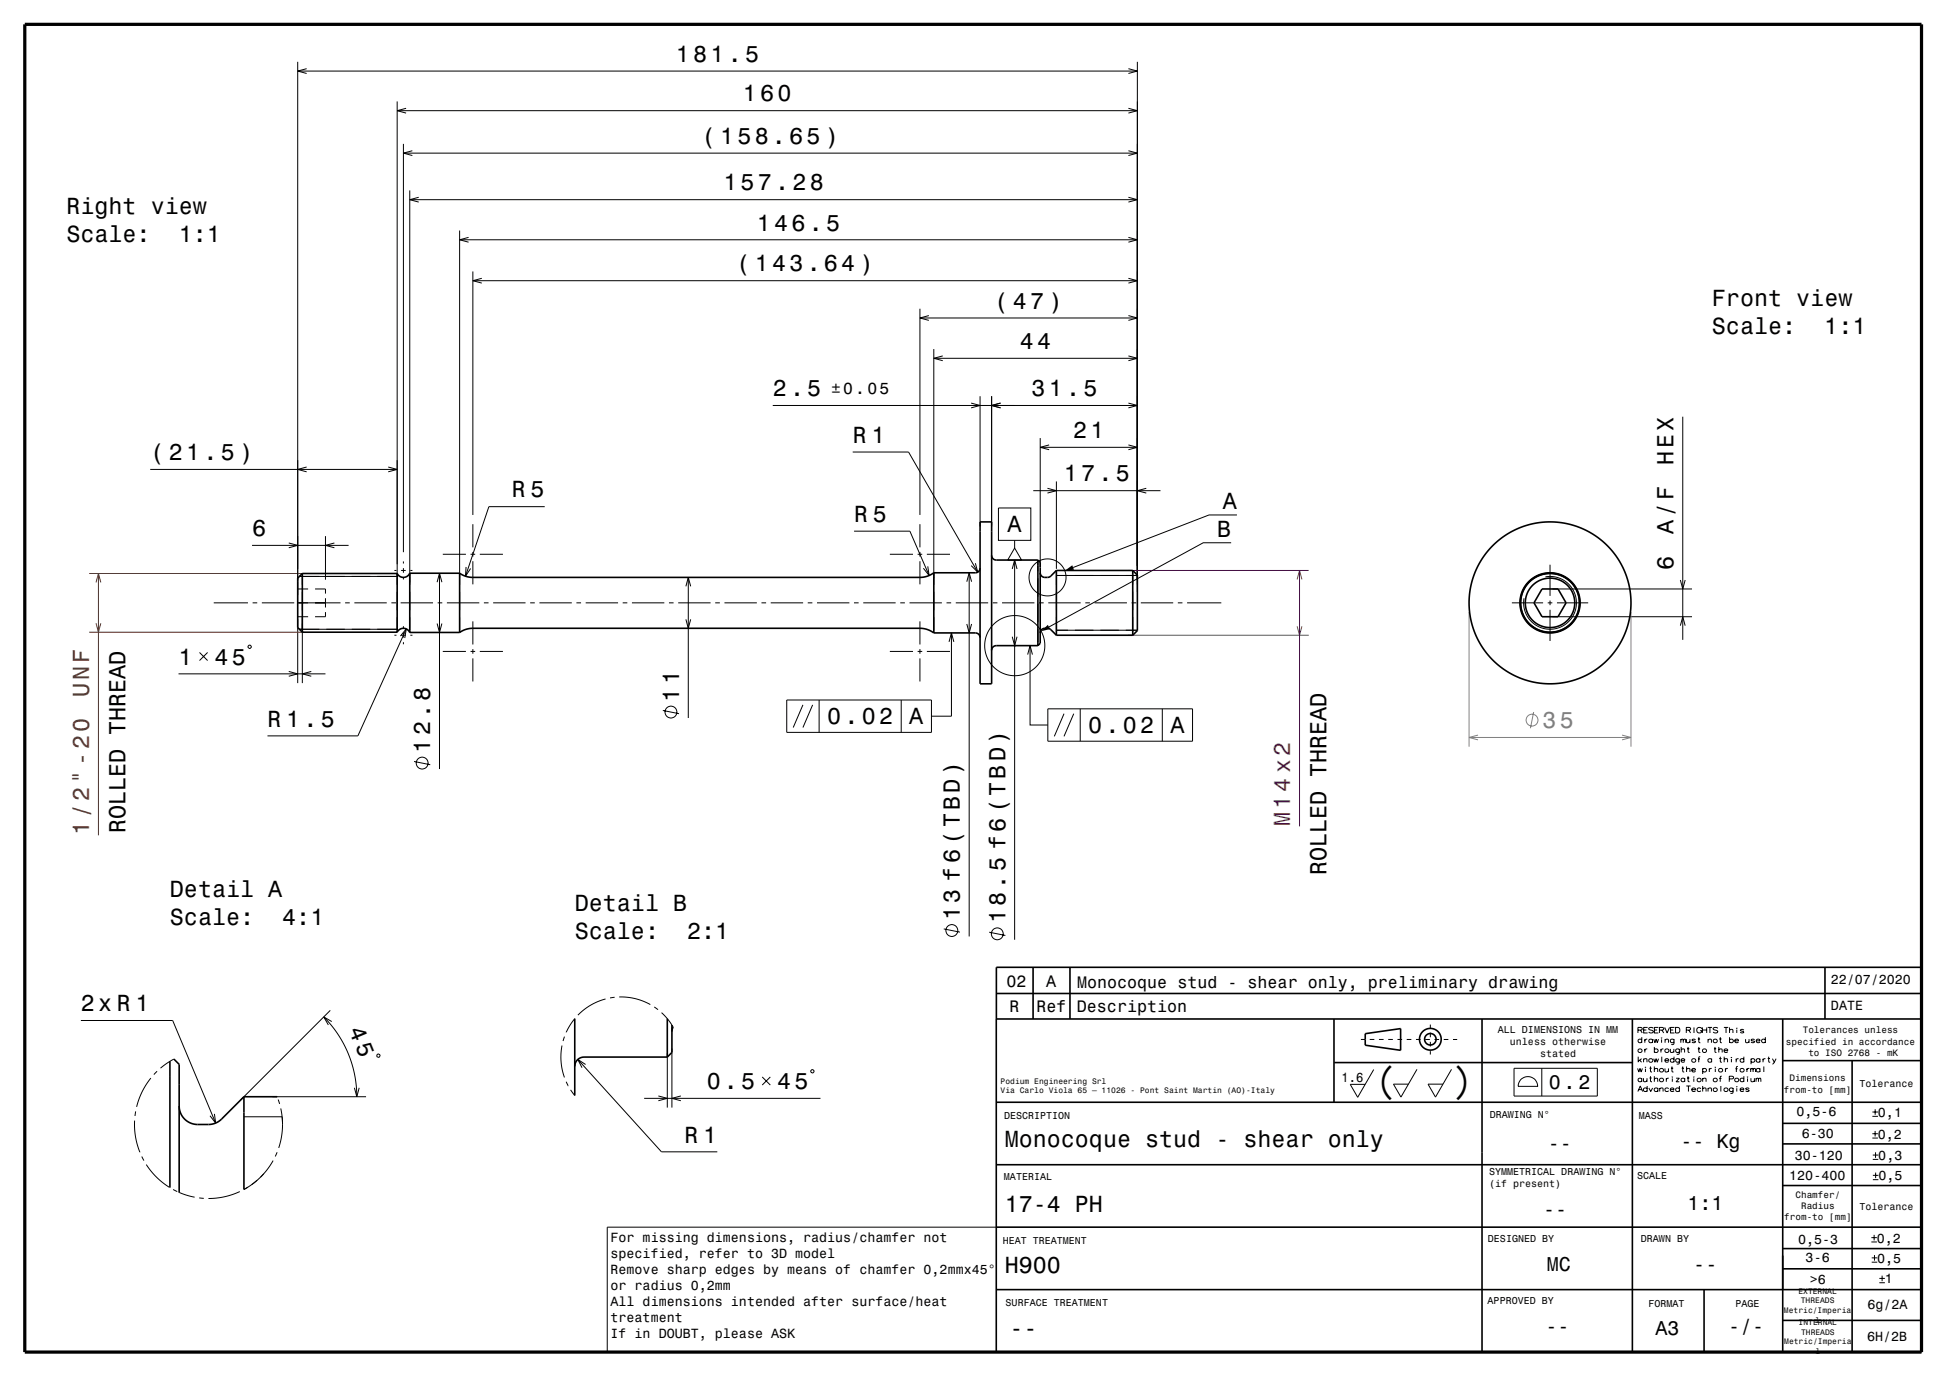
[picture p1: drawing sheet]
<svg xmlns="http://www.w3.org/2000/svg" width="420mm" height="297mm" viewBox="0 0 420 297" stroke-linecap="round" stroke-linejoin="round" font-family="sans-serif">
<g fill="none" stroke="#000" stroke-width=".22">
<path d="M64.4 13.4v115.2M64.4 15.4h181.5M66.3 14.8l-1.9 .6 1.9 .5M243.9 14.8l2 .6-2 .5M245.9 13.4v114.6M85.9 21.9v104.5M85.9 23.9h160M87.2 31.1v88.3M87.2 33.1h158.7M87.8 23.4l-1.9 .5 1.9 .5M89.1 32.6l-1.9 .5 1.9 .5M243.9 23.4l2 .5-2 .5"/>
<path d="M243.9 32.6l2 .5-2 .5M88.6 41.2v85.2M88.6 43.2h157.3M90.5 42.6l-1.9 .6 1.9 .5M99.4 49.8v76.6M99.4 51.8h146.5M101.3 51.3l-1.9 .5 1.9 .5M102.2 58.7v52.6M243.9 51.3l2 .5-2 .5M243.9 42.6l2 .6-2 .5M102.2 60.7h143.7M104.1 60.2l-1.9 .5 1.9 .5"/>
<path d="M198.9 66.7v44.6M198.9 68.7h47M200.8 68.2l-1.9 .5 1.9 .6M201.9 75.5v50.9M201.9 77.4h44M203.8 76.9l-1.9 .5 1.9 .6M243.9 76.9l2 .5-2 .6M243.9 68.2l2 .5-2 .6M243.9 60.2l2 .5-2 .5M167 87.6h78.9M184.3 97.7h12.1l15 26M209.9 87.1l2 .5-2 .6"/>
<path d="M211.9 85.6v28.2M214.4 85.6v28.2M216.3 87.1l-1.9 .5 1.9 .6M224.9 94.7v27.9M224.9 96.7h21M226.8 96.2l-1.9 .5 1.9 .5M243.9 96.2l2 .5-2 .5M243.9 87.1l2 .5-2 .6M363.7 90.1v48.2M32.5 101.5h53.4M54.5 117.9h20.9M62.4 117.4l2 .5-2 .5"/>
<path d="M66.3 101l-1.9 .5 1.9 .5M70.4 115.9v9.4M72.3 117.4l-1.9 .5 1.9 .5M83.9 101l2 .5-2 .5M95.7 119.8h5M101.7 119.8h1M102.2 113.3v5M102.2 119.3v1M103.7 119.8h5M117.7 109.5h-12l-5.1 15M184.6 114.8h12.1l4.1 9.6M192.4 119.8h5"/>
<path d="M198.4 119.8h1M198.9 113.3v5M198.9 119.3v1M200.4 119.8h5M215.8 109.8h7v7h-7zM219.3 118.5l1.5 2.6h-3zM219.3 116.8v1.7M223.4 106.1h27.5M226.4 105.5l2 .6-2 .5M228.4 104.1v18.9M247.8 105.5l-1.9 .6 1.9 .5M266.1 117.3h-6l-33.3 18.2"/>
<path d="M267.4 111.3h-6l-29.4 11.4M46.2 130.3h7.4M53.6 139.7l.5-.2 .2 .4-.5 .3zM54.6 130.3h1M56.6 130.3h7M64.4 133.3h2.2M64.4 127.3h2.2M64.4 133.8v13.9M64.4 130.3h9.2M64.7 136h21.2M64.7 124.6h21.2M65.4 124v2.4"/>
<path d="M65.4 127.9v4M65.4 133.4v14.3M68.1 127.3h2.3v1M70.4 132.3v1h-2.3M70.4 129.3v2M74.6 130.3h1M76.6 130.3h7M84.6 130.3h1M85.3 123.3h.4M85.3 137.3h.4M85.9 127.9v4M85.9 133.4v2.7"/>
<path d="M85.9 136.4v.3M86.6 137.5l1.2-1.6-.3 2M86.6 130.3h7M86.7 123.3h1M86.7 137.3h1M87.2 121.4v.4M87.2 122.8v1M87.2 124.8v.5M87.2 135.4v.4M87.2 136.8v1M87.2 138.8v.5M87.8 135.9l-10.4 23.2h-19.6"/>
<path d="M88.6 127.9v4M88.6 133.4v2.8M88.6 136.5v.2M88.7 123.3h.5M88.7 137.3h.5M94.5 134.8l.5 1.9 .5-1.9M94.5 125.8l.5-1.9 .5 1.9M94.6 130.3h1M95 123.9v42.3M96.6 130.3h7M99.4 127.9v4M99.4 133.4v2.8"/>
<path d="M99.4 136.5v.2M100.7 122.6l-.1 1.9 1.1-1.6M102.2 121.3v5M102.2 134.3v5M104.6 130.3h1M106.6 130.3h7M114.6 130.3h1M116.6 130.3h7M124.6 130.3h1M126.6 130.3h7M134.6 130.3h1M136.6 130.3h7"/>
<path d="M144.6 130.3h1M146.6 130.3h7M148.3 133.9l.5 1.9 .5-1.9M148.3 126.7l.5-1.9 .5 1.9M148.8 124.8v30.4M154.6 130.3h1M156.6 130.3h7M164.6 130.3h1M166.6 130.3h7M174.6 130.3h1M176.6 130.3h7M184.6 130.3h1"/>
<path d="M186.6 130.3h7M194.6 130.3h1M196.6 130.3h7M198.9 121.3v5M198.9 134.3v5M200.5 122.4l.3 2-1.2-1.6M201.9 127.9v4M201.9 133.4v2.9M201.9 136.5v.3M204.6 130.3h1M205.1 138.7l.6-1.9 .5 1.9M205.7 136.8v18h-4.4"/>
<path d="M206.6 130.3h7M209 134.9l.5 1.9 .5-1.9M209 125.7l.5-1.9 .5 1.9M209.5 123.8v78.6M210.8 121.7l.6 2-1.5-1.4M214.6 130.3h1M216.6 130.3h7M218.8 137.6l.5 2 .5-2M218.8 123l.5-1.9 .5 1.9M219.3 121.1v82M222.7 139.6v17.1h3.8M224.4 121.1v2.4"/>
<path d="M224.4 125v4M224.4 130.5v4M224.4 136v2.8M224.4 139.2v.4M224.6 130.3h1M226.6 130.3h7M228.4 123.3v3.1M228.4 127.9v4M228.4 133.4v3.3M228.4 137v.3M228.4 124.4h17.5M228.4 136.2h17.5"/>
<path d="M234.6 130.3h1M236.6 130.3h7M244.6 130.3h1M244.9 123.3v3.1M244.9 127.9v4M244.9 133.4v3.3M244.9 137v.3M246.6 130.3h7M254.6 130.3h1M256.6 130.3h7.4M326.8 130.3h6.8M334.1 124.7a5.7 5.7 0 0 1 6.7 5.3 5.7 5.7 0 0 1-6.1 6 5.7 5.7 0 0 1-5.3-6.7"/>
<path d="M334.6 130.3h1M335.1 122.1v6.7M335.1 129.8v1M335.1 131.8v6.8M335.6 133.3h30.1M335.6 127.3h30.1M336.6 130.3h6.7M363.2 135.2l.5-1.9 .6 1.9M363.2 125.4l.5 1.9 .6-1.9M38.6 145.7h31.8M43.1 141l1.8 1.8M44.9 141l-1.8 1.8"/>
<path d="M62.4 145.1l2 .6-2 .5M67.3 145.1l-1.9 .6 1.9 .5M95.7 140.8h5M101.7 140.8h1M102.2 140.3v1M102.2 142.3v5M103.7 140.8h5M143.3 153.6l3.5 .7M170.1 151.3h31.2v7h-31.2zM173.6 152.4l-2.1 4.9M175.7 152.4l-2.1 4.9M177.1 151.3v7"/>
<path d="M192.4 140.8h5M194.8 151.3v7M198.4 140.8h1M198.9 140.3v1M198.9 142.3v5M200.4 140.8h5M222.1 141.5l.6-1.9 .5 1.9M226.5 153.2h31.3v7h-31.3zM230 154.3l-2.1 4.9M232.1 154.3l-2.1 4.9M233.5 153.2v7M251.2 153.2v7"/>
<path d="M89.5 164.6l3.5 .7M70 219.8l1.6 1.8 1.5 2 1.1 1.9 1.1 2.3 .8 2.4 .6 2.1 .3 2.5 .1 2.3M71.4 218.4l-19.4 19.4M130.9 215.9l-1.7 .6-1.5 .8-1.5 1-1.3 1.1M132.9 215.6l-1 .1M133.9 215.5l1.7 .1 1.7 .3 1.7 .5 1.6 .7M141.4 217.7l.8 .5M143 218.9l1.4 1.4 1.1 1.7M204 200.8l3.5 .7M213.8 201.5l3.5 .7M17.5 220.6h19.8l9.3 22.2M32.6 233l-1.9 3-1.2 3.3"/>
<path d="M34 231.6l-.7 .7M37.6 228.9l-2.9 2M58.9 237.1h20.2M59.9 237.1h.1M60.1 237.7l.3 .9M60.7 239.6l.4 3.5M71.7 220.8l-1.7-1 1 1.7M76.6 235.1l.5 2 .5-2M81.5 227.9h.6l-.1 .6-.5-.1zM121.5 226l-.2 1.7v1.8l.2 1.7 .5 1.7M122 224.1l-.3 .9M122.4 233.8l.4 .9"/>
<path d="M123.3 235.6l.9 1.2M124.3 220.2l-1.1 1.4-.8 1.5M124.9 229l18.1 20h12.1M126.6 230.1l-1.7-1.1 .9 1.8M139.2 237.4h38.2M142.3 236.9l1.9 .5-1.9 .5M144.2 227.6v11.8M145.2 226.6v12.8M147.2 236.9l-2 .5 2 .5M164.8 232.8l1.7 1.7M166.5 232.8l-1.7 1.7M175.5 231.2l.5 .3-.3 .4-.4-.2z"/>
<path d="M294.2 224.7h.9M296.1 224.7h1M296.9 231.2l-3.4 6-1.6-2.8h3.2M298.1 224.7h1M300.1 224.7h1M302.1 224.7h1M304.1 224.7h1M306.1 224.7h1M306.3 231.1l-3.5 6-1.6-2.8h3.2M308.1 224.7h1M309.2 221.5v.7M309.2 223.2v1"/>
<path d="M309.2 225.2v1M309.2 227.2v.7M310.1 224.7h1M312.1 224.7h1M313.8 231.1l-3.5 6-1.6-2.8h3.2M314.1 224.7h.9M327.3 230.9h18v6h-18zM328.9 233.2a2.12 2.12 0 0 1 2.2-.3 2.12 2.12 0 0 1 1.3 1.9h-4.2l.1-.8zM333.3 230.9v6M354 230.9l.3 .8 .2-.8 .3 .8 .2-.8M354 235.9l.6-1.2 .5 1.2M354.1 222.7h.7l.2-.4-.3-.2h-.6v1.2"/>
<path d="M354.1 228.4v1.2M354.2 235.5h.7M354.4 229.2l.5 .4M354.6 222.7l.4 .6M354.9 228.8l-.8 .6M354.9 224.8a.44 .44 0 0 0-.7-.1 .44 .44 0 0 0 0 .6 .44 .44 0 0 0 .7-.1M354.9 233.2a.44 .44 0 0 0-.7-.1 .44 .44 0 0 0 0 .7 .44 .44 0 0 0 .7-.1M354.9 224.2v1.2M354.9 233.1v.7M355.3 233.1v.7h.4l.3-.2M355.3 229l.3-.2 .4 .1v.7M355.3 228.8v.8"/>
<path d="M355.3 222.6h.6M355.6 224.6v.8M355.6 226.7v.8M355.7 230.6h.1M355.7 231v.7M356 233.1v.7M356.1 235.3a.44 .44 0 0 0-.7-.1 .44 .44 0 0 0 0 .7 .44 .44 0 0 0 .7-.1M356.1 234.7v1.2M356.1 224.6l-.4 .1-.1 .2M356.1 226.7l-.4 .1-.1 .3M356.2 222.1h-.9v1.2h.9M356.4 235.2l.4 .7 .4-.7"/>
<path d="M356.6 230.9h.4M356.6 233h.4M356.8 230.5v1l.3 .2M356.8 232.6v1l.3 .2M357.2 224.8a.44 .44 0 0 0-.6-.1 .44 .44 0 0 0 0 .6 .44 .44 0 0 0 .6-.1M357.2 224.6v.8M357.4 222.3l-.4-.2a.43 .43 0 0 0-.6 .3l.8 .4 .2 .3-.6 .2-.4-.2M357.5 224.6l.2 .8 .3-.8 .2 .8 .3-.8M357.5 228.8l.2 .8 .3-.8 .2 .8 .3-.8M357.6 226.9a.44 .44 0 0 1 .7-.1 .44 .44 0 0 1 0 .7 .44 .44 0 0 1-.7-.2M357.6 231.1l.3-.2 .4 .1v.7M357.6 233.2l.3-.1h.4v.7"/>
<path d="M357.6 226.3v1.2M357.6 230.5v1.2M357.6 232.6v1.2M357.6 222.6h.6M358.4 235.3a.44 .44 0 0 0-.7-.1 .44 .44 0 0 0 0 .7 .44 .44 0 0 0 .7-.1M358.4 235.2v.7M358.5 222.1h-.9v1.2h.9M358.7 222.7h.7l.2-.4-.2-.2h-.7v1.2M358.8 235.4l.3-.2h.3l.1 .7M358.8 235.2v.7M359 226.7v.8M359.2 224.3h.1"/>
<path d="M359.2 224.7v.7M359.2 228.4v1.2M359.2 222.7l.4 .6M359.6 226.7l-.4 .1-.2 .3M359.8 222.1l.6 1.2 .5-1.2M359.9 229.2l.2 .4h.3l.3-.2M359.9 230.9l.1 .8h.3l.4-.2M359.9 224.8l.4-.2 .3 .1 .1 .7M359.9 229l.5-.2 .3 .4h-.8zM359.9 224.6v.8M360.2 233.1v.7M360.7 230.9v.8"/>
<path d="M360.7 235.3a.44 .44 0 0 0-.7-.1 .44 .44 0 0 0 0 .7 .44 .44 0 0 0 .7-.1M360.7 233.1h-.3l-.2 .3M361 235.5l.2 .4h.4l.3-.1M361.1 226.7v.7l.4 .1 .3-.2M361.1 235.3l.5-.1 .3 .3h-.9zM361.1 222.6h.6M361.2 230.9h.5M361.4 230.5v1l.3 .2M361.5 232.7h.1M361.5 233.1v.7M361.8 226.7v.8M361.9 224.8a.44 .44 0 0 0-.7-.1 .44 .44 0 0 0 0 .6 .44 .44 0 0 0 .7-.1"/>
<path d="M361.9 224.6l-.1 1.1h-.5M361.9 229a.44 .44 0 0 0-.7-.1 .44 .44 0 0 0 0 .7 .44 .44 0 0 0 .7-.2M361.9 228.4v1.2M362 222.1h-.9v1.2h.9M362.2 222.1h.5a.64 .64 0 0 1 .4 .6 .64 .64 0 0 1-.4 .6h-.5zM362.3 233.1h.7l-.7 .7h.7M363 226.9a.44 .44 0 0 0-.6-.1 .44 .44 0 0 0 0 .7 .44 .44 0 0 0 .6-.2M363 226.7v1.1l-.6 .1M363 229a.44 .44 0 0 0-.6-.1 .44 .44 0 0 0 0 .7 .44 .44 0 0 0 .6-.2M363 228.8v1.1l-.6 .1M363 235.3a.44 .44 0 0 0-.6-.1 .44 .44 0 0 0 0 .7 .44 .44 0 0 0 .6-.1M363 234.7v1.2"/>
<path d="M363.3 224.8l.3-.2 .3 .2 .3-.2 .2 .8M363.3 224.6v.8M363.4 229.2l.2 .4h.3l.3-.2M363.4 226.9l.3-.2 .4 .1v.7M363.4 229l.5-.2 .3 .4h-.8zM363.4 226.3v1.2M363.5 230.9h.5M363.7 230.5v1l.4 .2M363.9 224.8v.6M364.2 233.2a.44 .44 0 0 0-.7-.1 .44 .44 0 0 0 0 .7 .44 .44 0 0 0 .7-.1M364.2 233.1v.7M364.5 222.7h.7l.2-.4-.2-.2h-.7v1.2"/>
<path d="M364.5 234.7h.9M364.5 224.6l.1 .7 .4 .1 .3-.2M364.6 231.1l.3-.2 .3 .1 .1 .7M364.6 230.5v1.2M364.7 226.7h.5M364.7 233h.5M364.9 226.3v1l.3 .2M364.9 232.6v1l.3 .2M365 234.7v1.2M365.1 222.7l.3 .6M365.3 224.6v.8M365.7 231.3l.2 .4h.3l.3-.2"/>
<path d="M365.7 235.5l.2 .4h.3l.3-.1M365.7 231.1l.5-.2 .3 .4h-.8zM365.7 235.3l.5-.1 .3 .3h-.8zM366.1 232.7h.1M366.1 233.1v.7M366.2 222.1v1.2M366.5 224.8l-.3-.2-.3 .1-.2 .1 .8 .5-.5 .1-.3-.2M367 224.6h.5M367 226.7h.5M367 228.9h.5M367.2 224.2v1l.4 .2M367.2 226.3v1l.4 .2"/>
<path d="M367.5 228.4l-.3 .2v1M367.7 235.3a.44 .44 0 0 0-.7-.1 .44 .44 0 0 0 0 .7 .44 .44 0 0 0 .7-.1M367.9 222.4a.59 .59 0 0 0-.9-.2 .59 .59 0 0 0 0 .9 .59 .59 0 0 0 .9-.1v-.2h-.4M368 222.6h.9M368 222.1v1.2M368.1 231.1a.45 .45 0 0 1 .6-.1 .45 .45 0 0 1 0 .7 .45 .45 0 0 1-.6-.2M368.1 233.2l.3-.1h.3l.1 .7M368.1 235.4l.3-.2h.3l.1 .7M368.1 230.9v1.2M368.1 233.1v.7M368.1 234.7v1.2M368.9 222.1v1.2"/>
<path d="M369.2 222.1h.9M369.2 224.8l.3-.2 .4 .1 .1 .7M369.2 235.4l.3-.2h.4l.1 .7M369.2 224.6v.8M369.2 235.2v.7M369.5 230.9v.8M369.6 222.1v1.2M370 229a.44 .44 0 0 0-.7-.1 .44 .44 0 0 0 0 .7 .44 .44 0 0 0 .7-.2M370 228.8v.8M370 230.9l-.3 .1-.2 .3M370.5 226.7h.5M370.7 226.3v1l.3 .2"/>
<path d="M370.8 230.6h.1M370.8 231v.7M371.3 222.3l-.4-.2a.43 .43 0 0 0-.6 .3l1 .5a.57 .57 0 0 1-1 .2M371.5 226.9l.4-.2 .3 .1 .1 .7M371.5 226.3v1.2M371.7 224.6h.4M371.7 228.8h.4M371.7 233.1h.4M371.9 224.2v1l.3 .2M371.9 228.4v1l.3 .2M372 234.7v1.2M372.2 232.6l-.4 .2v1"/>
<path d="M372.6 222.1h1M372.7 227.1l.2 .4h.3l.3-.2M372.7 226.9l.5-.2 .3 .4h-.8zM372.7 229l.3-.2 .4 .1v.7M372.7 228.4v1.2M373 230.9v.8M373.1 222.1v1.2M373.5 230.9l-.3 .1-.2 .3M373.8 233.2h.7l.2-.4-.2-.2h-.7v1.2M373.9 222.7l.3-.2 .3 .1 .1 .7M373.9 224.8a.45 .45 0 0 1 .6-.1 .45 .45 0 0 1 0 .7 .45 .45 0 0 1-.6-.2M373.9 222.1v1.2"/>
<path d="M373.9 224.2v1.2M374.3 228.5h.1M374.3 228.9v.7M374.6 235.3a.44 .44 0 0 0-.6-.1 .44 .44 0 0 0 0 .7 .44 .44 0 0 0 .6-.1M374.6 235.2v1l-.5 .1M375 224.9l.2 .5h.3l.3-.2M375 224.8l.5-.2 .3 .4h-.8zM375.2 231h.4M375.3 228.8v.8M375.4 222.2h.1M375.4 234.9h.1M375.4 222.6v.7"/>
<path d="M375.4 235.2v.7M375.7 230.5l-.4 .2v1M375.8 228.8l-.3 .1-.2 .3M376.1 235.5l.2 .4h.4l.3-.1M376.2 235.3l.5-.1 .3 .3h-.9zM377 222.7l-.3-.2h-.4l-.1 .2 .8 .4-.5 .2-.3-.2M377 229a.44 .44 0 0 0-.7-.1 .44 .44 0 0 0 0 .7 .44 .44 0 0 0 .7-.2M377 233.2a.44 .44 0 0 0-.7-.1 .44 .44 0 0 0 0 .7 .44 .44 0 0 0 .7-.1M377 228.4v1.2M377 232.6v1.2M377.3 224.6l.1 .7 .3 .1 .4-.2M377.6 230.9v.8"/>
<path d="M377.8 232.7h.1M377.8 233.1v.7M378.1 224.6v.8M378.1 235.3l-.3-.1-.5 .1 .8 .4-.1 .2-.7-.1M378.1 230.9l-.3 .1-.2 .3M378.4 231.2l.3-.3 .3 .3 .3-.3 .2 .8M378.4 230.9v.8M378.5 233.1v.7h.4l.3-.2M378.5 229a.45 .45 0 0 1 .7-.1 .45 .45 0 0 1 0 .7 .45 .45 0 0 1-.7-.2M378.5 228.8v1.2M379 231.2v.5M379.2 233.1v.7"/>
<path d="M379.3 224.8l-.3-.2-.3 .1-.2 .1 .8 .5-.5 .1-.3-.2M379.6 233.3l.3-.2 .2 .2 .4-.2 .1 .7M379.6 233.1v.7M379.6 224.9l.2 .5h.4l.2-.2M379.7 224.8l.5-.2 .2 .4h-.8zM380.1 233.3v.5M380.4 229a.44 .44 0 0 0-.6-.1 .44 .44 0 0 0 0 .7 .44 .44 0 0 0 .6-.2M380.4 231.1a.44 .44 0 0 0-.6-.1 .44 .44 0 0 0 0 .7 .44 .44 0 0 0 .6-.2M380.4 228.8v.8M380.4 230.9v.8M381.1 228.8v.8M381.3 230.5v1.2"/>
<path d="M381.6 224.8a.44 .44 0 0 0-.7-.1 .44 .44 0 0 0 0 .6 .44 .44 0 0 0 .7-.1M381.6 224.2v1.2M381.6 228.8l-.3 .1-.2 .3M382.1 228.8h.5M382.3 228.4v1l.3 .2M383.1 228.8l.4 .8M383.9 228.8l-.5 1-.3 .2M405.3 239.8v1.2M29.1 242.2l.2 3.5 .9 3.4M29.3 240.2l-.1 1M30.6 250l.5 .9M31.6 251.7l2.2 2.7 2.8 2.2"/>
<path d="M37.4 257.1l.9 .5M38.6 257.7l3.5 1.1M43.1 258.9l1 .1M46.3 240.8l.3 2-1.2-1.6M51.8 257.6l-3.3 1.1-3.4 .4M52.7 241.4h8.3l.1 1.7M55.6 255.1l-2.9 2 .9-.5M57 253.7l-.7 .7M59 250.9l-2 2.8-2.6 2.4M59.9 249.1l-.4 .9M61.1 243.1l-.2 2.6-.7 2.4M404.7 246h1.2"/>
<path d="M404.7 245.1h1.2M404.7 241.3h1.2M404.7 240.4h1.2M404.8 250.6h1.2M404.8 249.7h1.2M404.8 255h1.2M404.8 254.1h1.2M405.3 244.5v1.2M405.4 249.1v1.2M405.4 253.5v1.2M215.4 265.3h-84.1v27M404.5 268.5h1.2"/>
<path d="M404.5 267.5h1.2M404.6 272.8h1.2M404.6 271.9h1.2M405.1 266.9v1.2M405.2 271.3v1.2M406.2 277.3h1.2M406.2 276.3h1.2M406.8 275.7v1.2"/>
<circle cx="219.4" cy="139.6" r="6.5"/>
<circle cx="226.4" cy="124.8" r="4"/>
<circle cx="145" cy="153.9" r="1.28"/>
<circle cx="91.3" cy="164.9" r="1.28"/>
<circle cx="205.8" cy="201.1" r="1.28"/>
<circle cx="215.6" cy="201.9" r="1.28"/>
<circle cx="354.5" cy="227.1" r=".43"/>
<circle cx="356.8" cy="229.3" r=".43"/>
<circle cx="359.2" cy="231.4" r=".43"/>
<circle cx="359.2" cy="233.5" r=".43"/>
<circle cx="360.3" cy="227.1" r=".43"/>
<circle cx="366.1" cy="229.3" r=".43"/>
<circle cx="367.3" cy="233.5" r=".43"/>
<circle cx="368.4" cy="227.1" r=".43"/>
<circle cx="370.8" cy="225" r=".43"/>
<circle cx="370.8" cy="233.5" r=".43"/>
<circle cx="370.8" cy="235.6" r=".43"/>
<circle cx="371.9" cy="231.4" r=".43"/>
<circle cx="373.1" cy="235.6" r=".43"/>
<circle cx="375.4" cy="233.5" r=".43"/>
<circle cx="376.6" cy="231.4" r=".43"/>
</g>
<g fill="none" stroke="#808080" stroke-width=".22">
<path d="M317.6 132.3v29.1M352.6 132.3v29.1M317.6 159.4h35M319.5 158.9l-1.9 .5 1.9 .5M331.5 153.9l-.7 3.5M350.6 158.9l2 .5-2 .5"/>
<circle cx="331.2" cy="155.7" r="1.28"/>
</g>
<path d="M19.3 136.7h46.4M19.3 124h46.4M20.8 125.9l.5-1.9 .5 1.9M20.8 134.7l.5 2 .5-2M21.3 124v56.6" fill="none" stroke="#804000" stroke-width=".22"/>
<path d="M243.8 137.3h39.1M243.8 123.3h39.1M280.4 125.2l.5-1.9 .5 1.9M280.4 135.4l.5 1.9 .5-1.9M280.9 123.3v55.3" fill="none" stroke="#800080" stroke-width=".22"/>
<g fill="none" stroke="#000" stroke-width=".35">
<path d="M211.9 112.8h2.5v35h-2.5zM65.4 124v12.7M65.4 124l-1 1v10.7l1 1M65.4 124h20.5M65.4 136.7h20.5M85.9 136.7a1.5 1.5 0 0 1 1.3-.9 1.5 1.5 0 0 1 1.4 .9M85.9 124v12.7M88.6 123.9a1.5 1.5 0 0 1-1.4 .9 1.5 1.5 0 0 1-1.3-.8M88.6 123.9v12.8M88.6 123.9h10.8M88.6 136.7h10.8M99.4 136.7l1.3-.7 1.5-.2h96.7l1.6 .3 1.4 .7"/>
<path d="M99.4 123.9v12.8M201.9 136.8h9l.7 .3 .3 .7M201.9 123.8l-1.3 .7-1.7 .3h-96.7l-1.5-.2-1.3-.7M201.9 123.8v13M211.9 122.8l-.4 .7-.6 .3h-9M214.4 120.1l.2 .6 .7 .4h9.1M224.4 139.6h-9l-.7 .2-.3 .8M224.4 121.1v18.5M224.4 121.1l.5 .5v17.5l-.5 .5M224.9 136.8a1.17 1.17 0 0 1 1.6-1l.6 .3 1.3 1.2M228.4 123.3l-1.3 1.2a1.5 1.5 0 0 1-2.2-.4v-.3M228.4 123.3v14"/>
<path d="M228.4 123.3h16.5M228.4 137.3h16.5M244.9 123.3l1 1v12l-1 1M244.9 123.3v14M333.3 127.3h3.5l1.7 3-1.7 3h-3.5l-1.7-3zM215.5 214.7h200.1M223.3 209.1v11.2M231.3 209.1v11.1M394.5 209.1v11.2M415.4 206.8v85.5h-200v-83.2h200M36.7 229.4v27.3M37.6 228.9l1.1 1.2v27.7"/>
<path d="M52.7 237.1l-5.5 5.4-1.6 .5-2.9 .1a4 4 0 0 1-4-4M52.7 237.1v20M52.7 237.1h7.2M124.2 220.2v16.6M144.2 228.5h-18a2 2 0 0 0-2 2M144.2 220.2v8.3M145.2 221.6v5.9l-1 1M145.5 222l-.3 1M215.4 220.3h200M215.4 238.3h200M288.4 220.3v18M288.4 229.7h64.5"/>
<path d="M295.1 223.4l7.7-1.1v4.7l-7.7-1.1zM320.4 220.3v72M352.9 220.3v72M385.4 220.3v72M385.4 229.3h30M400.4 229.3v63M215.4 251.8h200M385.4 247.3h30M385.4 256.3h30M385.4 242.8h30M215.4 265.3h200M215.4 278.8h200"/>
<path d="M368.4 278.8v13.5M385.4 274.3h30M385.4 269.9h30M385.3 285.4h30"/>
<circle cx="335.1" cy="130.3" r="6.5"/>
<circle cx="335.1" cy="130.3" r="17.5"/>
<circle cx="335.1" cy="130.3" r="5.3"/>
<circle cx="335.1" cy="130.3" r="6.3"/>
<circle cx="335.1" cy="130.3" r="6.4"/>
<circle cx="309.2" cy="224.6" r="1.25"/>
<circle cx="309.2" cy="224.6" r="2.35"/>
</g>
<path d="M5.4 5.3h410v287h-410z" fill="none" stroke="#000" stroke-width=".7" stroke-linecap="butt"/>
<g fill="#000">
<path d="M219.2 139.4h.3v.3h-.3z" fill-rule="evenodd"/>
<path d="M225.1 136.4l1.4-1.3 .5 .9z" fill-rule="evenodd"/>
<path d="M230.2 123.4l1.6-1.2 .4 1z" fill-rule="evenodd"/>
</g>
<g font-size="8.9">
<text x="298.4" y="237.2">(</text>
<text x="314.6" y="237.2">)</text>
</g>
<g font-size="5">
<text x="146.1" y="13.4">181.5</text>
<text x="160.6" y="21.9">160</text>
<text x="151.6" y="31.1">( 158.65 )</text>
<text x="156.4" y="41.2">157.28</text>
<text x="14.4" y="46.2">Right view</text>
<text x="14.4" y="52.2">Scale:</text>
<text x="38.6" y="52.2">1:1</text>
<text x="163.6" y="49.8">146.5</text>
<text x="159.1" y="58.7">( 143.64 )</text>
<text x="214.9" y="66.7">( 47 )</text>
<text x="370.1" y="66.2">Front view</text>
<text x="220.5" y="75.5">44</text>
<text x="370.1" y="72.2">Scale:</text>
<text x="394.3" y="72.2">1:1</text>
<text x="167" y="85.6">2.5</text>
<text x="223" y="85.6">31.5</text>
<text x="184.3" y="95.7">R 1</text>
<text x="232" y="94.7">21</text>
<text x="32.5" y="99.5">( 21.5 )</text>
<text x="361.7" y="100.6" transform="rotate(-90 361.7 100.6)">HEX</text>
<text x="110.7" y="107.5">R 5</text>
<text x="230" y="104.1">17.5</text>
<text x="184.6" y="112.8">R 5</text>
<text x="264.4" y="110.1">A</text>
<text x="54.5" y="115.9">6</text>
<text x="217.8" y="115.1">A</text>
<text x="263.1" y="116.1">B</text>
<text x="361.7" y="115.5" transform="rotate(-90 361.7 115.5)">A/F</text>
<text x="361.7" y="123.3" transform="rotate(-90 361.7 123.3)">6</text>
<text x="38.6" y="143.7">1</text>
<text x="46.4" y="143.7">45</text>
<text x="146.8" y="151.6" transform="rotate(-90 146.8 151.6)">11</text>
<text x="57.8" y="157.1">R 1.5</text>
<text x="178.8" y="156.6">0.02</text>
<text x="196.6" y="156.6">A</text>
<text x="235.3" y="158.5">0.02</text>
<text x="253" y="158.5">A</text>
<text x="93" y="162.7" transform="rotate(-90 93 162.7)">12.8</text>
<text x="27.1" y="180.1" transform="rotate(-90 27.1 180.1)">ROLLED THREAD</text>
<text x="286.8" y="189.2" transform="rotate(-90 286.8 189.2)">ROLLED THREAD</text>
<text x="36.7" y="193.9">Detail A</text>
<text x="124.2" y="196.9">Detail B</text>
<text x="36.7" y="200">Scale:</text>
<text x="61" y="200">4:1</text>
<text x="124.2" y="202.9">Scale:</text>
<text x="148.5" y="202.9">2:1</text>
<text x="207.5" y="198.9" transform="rotate(-90 207.5 198.9)">13 f6 (TBD)</text>
<text x="217.3" y="199.6" transform="rotate(-90 217.3 199.6)">18.5 f6 (TBD)</text>
<text x="17.5" y="218.6">2x R 1</text>
<text x="75.3" y="222.7" transform="rotate(68 75.3 222.7)">45</text>
<text x="152.8" y="235.4">0.5</text>
<text x="168" y="235.4">45</text>
<text x="148" y="247">R 1</text>
<text x="217.2" y="247.9">Monocoque stud - shear only</text>
<text x="217.2" y="261.9">17-4 PH</text>
<text x="217.2" y="275.1">H900</text>
<text x="218.2" y="288.8">--</text>
</g>
<g font-size="5" fill="#804000">
<text x="19.3" y="150.7" transform="rotate(-90 19.3 150.7)">UNF</text>
<text x="19.3" y="180.6" transform="rotate(-90 19.3 180.6)">1/2&quot;-20</text>
</g>
<text font-size="5" fill="#808080" x="333.5" y="157.4">35</text>
<text font-size="5" fill="#800080" x="278.9" y="178.6" transform="rotate(-90 278.9 178.6)">M14 x2</text>
<g font-size="4.3">
<text x="334.8" y="235.4">0.2</text>
<text x="334.6" y="248.6">--</text>
<text x="363.3" y="248.2">-- Kg</text>
<text x="333.6" y="262.9">--</text>
<text x="364.8" y="261.6">1:1</text>
<text x="334.3" y="274.7">MC</text>
<text x="366" y="274.8">--</text>
<text x="334.1" y="288.1">--</text>
<text x="357.9" y="288.6">A3</text>
<text x="373.5" y="288.2">-/-</text>
</g>
<g font-size="3.6">
<text x="217.6" y="213.3">02</text>
<text x="226.1" y="213.3">A</text>
<text x="232.8" y="213.5">Monocoque stud - shear only, preliminary drawing</text>
<text x="218.2" y="218.7">R</text>
<text x="224.1" y="218.7">Ref</text>
<text x="232.8" y="218.7">Description</text>
</g>
<text font-size="3.5" x="179.6" y="85.1">±0.05</text>
<g font-size="2.9">
<text x="395.7" y="212.8">22/07/2020</text>
<text x="395.8" y="218.2">DATE</text>
<text x="290" y="233.8">1.6</text>
<text x="388.3" y="241.3">0,5-6</text>
<text x="405.9" y="241.4">0,1</text>
<text x="388" y="250.7">30-120</text>
<text x="389.5" y="246.1">6-30</text>
<text x="405.9" y="246.1">0,2</text>
<text x="406" y="250.7">0,3</text>
<text x="386.8" y="255">120-400</text>
<text x="406" y="255.1">0,5</text>
<text x="132" y="268.5">For missing dimensions, radius/chamfer not</text>
<text x="388.7" y="268.8">0,5-3</text>
<text x="405.7" y="268.6">0,2</text>
<text x="132" y="272">specified, refer to 3D model</text>
<text x="132" y="275.4">Remove sharp edges by means of chamfer 0,2mmx45°</text>
<text x="390.3" y="272.9">3-6</text>
<text x="405.8" y="273">0,5</text>
<text x="132" y="278.9">or radius 0,2mm</text>
<text x="391.2" y="277.5">&gt;6</text>
<text x="407.4" y="277.4">1</text>
<text x="132" y="282.3">All dimensions intended after surface/heat</text>
<text x="132" y="285.8">treatment</text>
<text x="403.7" y="283">6g/2A</text>
<text x="132" y="289.2">If in DOUBT, please ASK</text>
<text x="403.6" y="289.8">6H/2B</text>
</g>
<g font-size="2.2">
<text x="323.8" y="223.2">ALL DIMENSIONS IN MM</text>
<text x="326.4" y="225.8">unless otherwise</text>
<text x="332.9" y="228.4">stated</text>
<text x="401.9" y="234.9">Tolerance</text>
<text x="217" y="241.8">DESCRIPTION</text>
<text x="322" y="241.7">DRAWING N°</text>
<text x="354.3" y="242">MASS</text>
<text x="217" y="255">MATERIAL</text>
<text x="321.9" y="254">SYMMETRICAL DRAWING N°</text>
<text x="321.9" y="256.6">(if present)</text>
<text x="353.9" y="254.8">SCALE</text>
<text x="401.9" y="261.5">Tolerance</text>
<text x="216.7" y="269">HEAT TREATMENT</text>
<text x="321.6" y="268.5">DESIGNED BY</text>
<text x="354.7" y="268.5">DRAWN BY</text>
<text x="321.6" y="281.8">APPROVED BY</text>
<text x="217.4" y="282.2">SURFACE TREATMENT</text>
<text x="356.3" y="282.6">FORMAT</text>
<text x="375.1" y="282.5">PAGE</text>
</g>
<g font-size="2">
<text x="386" y="225.8">specified in accordance</text>
<text x="389.7" y="223.4">Tolerances unless</text>
<text x="386.8" y="233.8">Dimensions</text>
<text x="390.9" y="228.2">to ISO 2768 - mK</text>
<text x="385.6" y="236.2">from-to [mm]</text>
<text x="385.7" y="263.8">from-to [mm]</text>
<text x="388.1" y="258.9">Chamfer/</text>
<text x="389.3" y="261.3">Radius</text>
</g>
<g font-size="1.7">
<text x="216.3" y="234.2">Podium Engineering Srl</text>
<text x="216.3" y="236.3">Via Carlo Viola 65 – 11026 - Pont Saint Martin (AO)-Italy</text>
<text x="388.7" y="279.7">EXTERNAL</text>
<text x="389.3" y="281.7">THREADS</text>
<text x="385.6" y="283.8">Metric/Imperia</text>
<text x="388.8" y="286.4">INTERNAL</text>
<text x="392.4" y="285.9">l</text>
<text x="385.7" y="290.5">Metric/Imperia</text>
<text x="389.3" y="288.5">THREADS</text>
<text x="392.4" y="292.6">l</text>
</g>
</svg>
